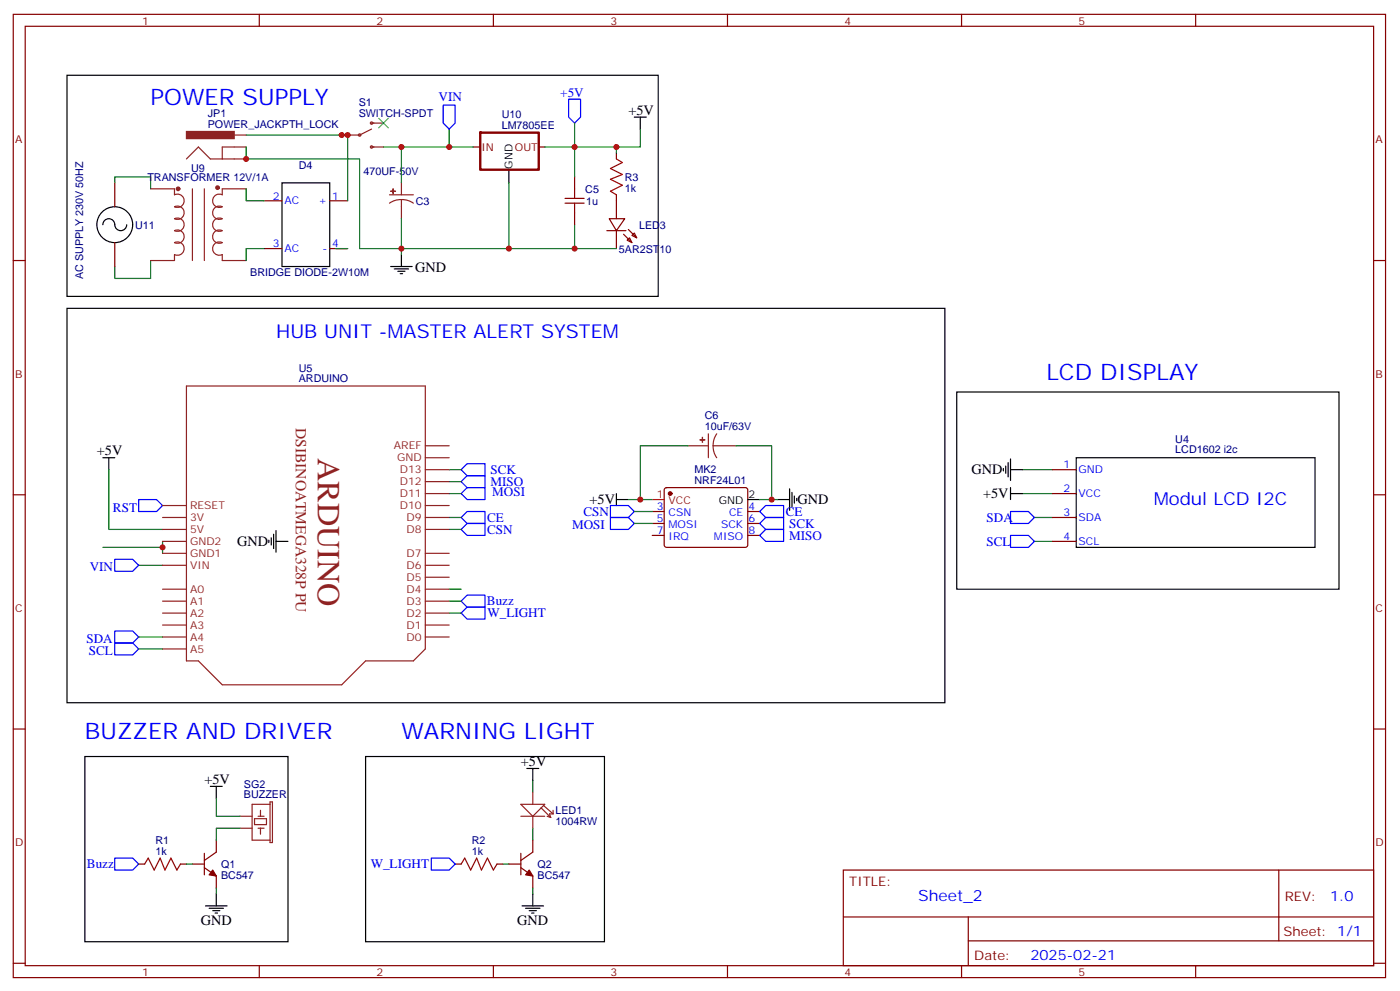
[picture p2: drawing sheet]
<svg xmlns="http://www.w3.org/2000/svg" width="414mm" height="293mm" viewBox="0 0 414 293" stroke-linecap="round" stroke-linejoin="round" font-family="sans-serif">
<g fill="none" stroke="#870000" stroke-width=".35">
<path d="M3.9 4.2h405.4v284.4h-405.4zM7.4 7.8h398.3v277.2h-398.3zM76.6 4.2v3.6M145.7 4.2v3.6M214.9 4.2v3.6M284 4.2v3.6M353.2 4.2v3.6M33.9 54v7M78 59.3h5.3M97.4 59.3h5.3M139.7 43.4h1.8M159.1 43.4h1.8"/>
<path d="M169.7 52.2v3.5M182.1 45.2v1.7M182.1 57.5v7.1M3.9 76.9h3.5M33.9 71.6v7.1M78 73.4h5.3M97.4 73.4h5.3M169.7 62.8v3.5M179.2 68.1h5.7M180 64.6h4.5l-2.4 3.5zM182.1 68.1v5.3M184.2 69.1l2.5 2.5"/>
<path d="M185.2 70.9l.7-.7 .8 1.4zM185.6 67.7l2.5 2.5M186.7 69.5l.7-.7 .7 1.4zM405.7 76.9h3.6M310.8 138.6h7.1M3.9 146h3.5M192.7 158h3.5M192.7 151h3.5M192.7 154.5h3.5M196.4 144.1l.5-.2h23.3l.5 .2 .2 .5-.1 16.5-.6 .5-23.6-.1-.4-.6v-16.3zM220.9 158h3.5M220.9 151h3.5"/>
<path d="M220.9 154.5h3.5M310.8 159.8h7.1M310.8 152.8h7.1M310.8 145.7h7.1M405.7 146h3.6M3.9 215.2h3.5M405.7 215.2h3.6M41 255.1h1.7M53.3 255.1h1.8M56.8 255.1h3.6M60.4 256.1l3.5 2.5v3.5M60.4 251.9v6.3"/>
<path d="M63.9 248v3.5l-3.5 2.5M134.4 255.1h1.8M146.8 255.1h1.8M150.3 255.1h3.5M153.8 256.1l3.6 2.5v3.5M153.8 251.9v6.3M157.4 248v3.5l-3.6 2.5M249.1 256.8h156.6v28.2h-156.6zM377.7 256.8v20.9M249.1 270.7h156.5M286 277.7h119.6M286 270.7v14.1"/>
<path d="M3.9 284.3h3.5M76.6 285v3.6M145.7 285v3.6M214.9 285v3.6M284 285v3.6M353.2 285v3.6M405.7 284.3h3.6"/>
</g>
<g fill="none" stroke="#000" stroke-width=".35">
<path d="M19.8 22.2h174.6v65.3h-174.6zM187.4 34.6h3.5M189.1 34.6v3.5M83.3 54h14.1v24.7h-14.1zM150.3 50.4v3.6M30.4 66.3a1.82 1.82 0 0 1 2-1.7 1.82 1.82 0 0 1 1.6 2.2 1.76 1.76 0 0 0 1.9 1.3 1.76 1.76 0 0 0 1.5-1.8M115.4 78.7h6.3M116.5 79.4h4.2M118.6 75.1v3.6M19.8 91h259.3v116.4h-259.3zM117.5 80.1h2.1M118.2 80.8h.7"/>
<path d="M282.6 115.7h112.9v58.2h-112.9zM30.4 135.1h3.5M32.1 135.1v3.5M296.4 138.3v.7M297.1 137.6v2.1M297.8 136.5v4.3M298.5 138.6h3.5M298.5 135.5v6.3M317.9 135.1h70.5v26.5h-70.5zM79.4 159.5v.7M80.1 158.8v2.1M80.8 157.7v4.2"/>
<path d="M81.5 159.8h3.6M81.5 156.6v6.4M182.1 147.5h3.5M182.1 145.7v3.5M220.9 147.5h3.5M229.7 147.5h3.5M233.2 144.3v6.3M233.9 145.3v4.3M234.6 146.4v2.1M235.3 147.1v.7M298.5 143.9v3.6M298.5 145.7h3.5"/>
<path d="M25.1 223.3h60v54.7h-60zM62.1 232.1h3.6M63.9 232.1v3.6M108 223.3h70.5v54.7h-70.5zM155.6 226.8h3.5M157.4 226.8v3.6M60.7 267.4h6.4M61.8 268.1h4.2M62.8 268.8h2.1M63.5 269.5h.7M63.9 263.9v3.5M154.2 267.4h6.3"/>
<path d="M155.3 268.1h4.2M156.3 268.8h2.1M157 269.5h.7M157.4 263.9v3.5"/>
<circle cx="33.9" cy="66.3" r="5.3"/>
</g>
<g fill="#870000" stroke="#870000" stroke-width=".35">
<path d="M62.8 256.8l1.1 1.8-2.1-.4z"/>
<path d="M156.3 256.8l1.1 1.8-2.1-.4z"/>
<circle cx="197.9" cy="145.7" r=".53"/>
</g>
<path d="M192.7 147.5h3.5" fill="none" stroke="#f00" stroke-width=".35"/>
<g fill="none" stroke="#00f" stroke-width=".35">
<path d="M130.9 31h3.5v5.3l-1.7 1.8-1.8-1.8zM168 29.3h3.5v5.3l-1.8 1.7-1.7-1.7zM136.2 138.6l1.8-1.7h5.3v3.5h-5.3zM41 147.5h5.2l1.8 1.7-1.8 1.8h-5.2zM136.2 152.8l1.8-1.8h5.3v3.5h-5.3zM136.2 145.7l1.8-1.8h5.3v3.6h-5.3zM136.2 142.2l1.8-1.8h5.3v3.5h-5.3zM138 154.5h5.3v3.5h-5.3l-1.8-1.7zM180.3 149.2h5.3l1.8 1.8-1.8 1.8h-5.3zM180.3 152.8h5.3l1.8 1.7-1.8 1.8h-5.3zM224.4 151l1.8-1.8h5.3v3.6h-5.3zM224.4 154.5l1.8-1.7h5.3v3.5h-5.3z"/>
<path d="M224.4 158l1.8-1.7h5.3v3.5h-5.3zM298.5 151h5.3l1.7 1.8-1.7 1.7h-5.3zM298.5 158h5.3l1.7 1.8-1.7 1.8h-5.3zM33.9 165.1h5.3l1.8 1.8-1.8 1.7h-5.3zM136.2 177.4l1.8-1.7h5.3v3.5h-5.3zM33.9 186.3h5.3l1.8 1.7-1.8 1.8h-5.3zM33.9 189.8h5.3l1.8 1.8-1.8 1.7h-5.3zM136.2 181l1.8-1.8h5.3v3.5h-5.3zM33.9 253.3h5.3l1.8 1.8-1.8 1.7h-5.3zM127.4 253.3h5.3l1.7 1.8-1.7 1.7h-5.3z"/>
</g>
<g fill="none" stroke="#008700" stroke-width=".35">
<path d="M72.7 39.9h30M100.9 39.9h1.8v19.4M132.7 38.1v5.3M169.7 36.3v15.9M189.1 38.1v5.3h-7M33.9 54v-1.8h10.6v3.5M72.7 43.4v3.5h33.5v26.5h12.4v-8.8M72.7 55.7v3.6h5.3M113.3 43.4h26.4M118.6 43.4v10.6M150.3 54v19.4h-31.7v1.7M160.9 43.4h21.2v1.8"/>
<path d="M44.5 76.9v5.3h-10.6v-3.5M78 73.4h-5.3v3.5M99.2 73.4h3.5M169.7 66.3v7.1h-19.4M169.7 73.4h12.4M32.1 138.6v17.7h15.9M132.7 138.6h3.5M203.2 131.6h-14.1v15.9M217.3 131.6h10.6v15.9M302 138.6h8.8M48 159.8v3.5M132.7 152.8h3.5"/>
<path d="M132.7 145.7h3.5M132.7 156.3h3.5M132.7 142.2h3.5M185.6 147.5h7.1M187.4 151h5.3M187.4 154.5h5.3M224.4 147.5h5.3M302 145.7h8.8M305.5 159.8h5.3M305.5 152.8h5.3M30.4 161.6h17.6M41 166.9h7"/>
<path d="M132.7 173.9h3.5M132.7 177.4h3.5M41 188h7M41 191.6h7M132.7 181h3.5M63.9 235.7v5.2h7M157.4 230.4v3.5M55.1 255.1h1.7M70.9 244.5h-7v3.5M148.6 255.1h1.7M157.4 244.5v3.5M63.9 262.1v1.8"/>
<path d="M157.4 262.1v1.8"/>
</g>
<path d="M166.9 60h5.6M166.9 58.6h5.6M169.7 55.7v2.9M169.7 60v2.8M182.1 46.9l1.7 1.1-3.5 1.7 3.5 1.8-3.5 1.4 3.5 1.8-3.5 1.7 1.8 1.1M42.7 255.1l1.1-1.8 1.7 3.5 1.8-3.5 1.4 3.5 1.8-3.5 1.7 3.5 1.1-1.7M136.2 255.1l1.1-1.8 1.7 3.5 1.8-3.5 1.4 3.5 1.8-3.5 1.7 3.5 1.1-1.7" fill="none" stroke="#a10000" stroke-width=".35"/>
<g fill="none" stroke="#8c2424" stroke-width=".35">
<path d="M69.2 39.9h3.5M109.7 38.1l-3.5 1.8h-3.5M109.7 36.3h3.6M44.5 55.7h7v1.8a1.97 1.97 0 0 1 2.9 1.8 1.97 1.97 0 0 1-2.9 1.7 1.97 1.97 0 0 1 2.9 1.8 1.97 1.97 0 0 1-2.9 1.8 1.97 1.97 0 0 1 2.9 1.7 1.97 1.97 0 0 1-2.9 1.8 1.97 1.97 0 0 1 2.9 1.7 1.97 1.97 0 0 1-2.9 1.8 1.97 1.97 0 0 1 2.9 1.8 1.97 1.97 0 0 1-2.9 1.7v1.8h-7M55.1 46.9l3.5-3.5 3.5 3.5h10.6M56.8 55.7v21.2M60.4 55.7v21.2M72.7 55.7h-7v1.8a1.97 1.97 0 0 0-2.9 1.8 1.97 1.97 0 0 0 2.9 1.7 1.97 1.97 0 0 0-2.9 1.8 1.97 1.97 0 0 0 2.9 1.8 1.97 1.97 0 0 0-2.9 1.7 1.97 1.97 0 0 0 2.9 1.8 1.97 1.97 0 0 0-2.9 1.7 1.97 1.97 0 0 0 2.9 1.8 1.97 1.97 0 0 0-2.9 1.8 1.97 1.97 0 0 0 2.9 1.7v1.8h7M72.7 43.4h-7v3.5M109.7 43.4h3.6M115 57.5h7.1M118.6 58.9l1.8 .2 1.7 .9"/>
<path d="M118.6 58.9l-1.9 .3-1.7 .8M118.6 54v3.5M118.6 58.9v5.7M55.1 113.9h70.5v77.7l-3.5 3.5h-14.1l-7.1 7h-35.2l-7.1-7h-3.5zM125.6 138.6h7.1M125.6 135.1h7.1M125.6 131.6h7.1M203.2 131.6h6M209.2 128.1v7M210.6 131.6l.3 1.8 .8 1.7M210.6 131.6h6.7M211.7 128.1l-.8 1.6-.3 1.9"/>
<path d="M48 156.3h7.1M48 152.8h7.1M48 149.2h7.1M48 159.8h7.1M125.6 156.3h7.1M125.6 152.8h7.1M125.6 149.2h7.1M125.6 145.7h7.1M125.6 142.2h7.1M48 177.4h7.1M48 173.9h7.1M48 166.9h7.1"/>
<path d="M48 163.3h7.1M125.6 177.4h7.1M125.6 173.9h7.1M125.6 170.4h7.1M125.6 166.9h7.1M125.6 163.3h7.1M48 188h7.1M48 184.5h7.1M48 181h7.1M48 191.6h7.1M125.6 188h7.1M125.6 184.5h7.1"/>
<path d="M125.6 181h7.1M76.9 239.2v1.7M79.8 237.4h-5.3v10.6h5.3M79.8 236.7h.7v12h-.7zM153.8 237.4h7.1l-3.5 3.5zM157.4 233.9v3.5M159.8 238.5l2.9 2.8M160.5 237.8l2.9 2.4M163.4 239.2v1M70.9 240.9h3.6M70.9 244.5h3.6M75.2 241.7h3.5v1.7h-3.5z"/>
<path d="M76.2 240.9h1.8M76.2 244.5h1.8M76.9 244.5v1.7M153.8 240.9h7.1M157.4 240.9v3.6M161.6 240.9l1.1 .4M163.4 240.2h-1.1l.4 1.1"/>
<circle cx="106.2" cy="39.9" r=".35"/>
<circle cx="109.7" cy="36.3" r=".35"/>
<circle cx="109.7" cy="43.4" r=".35"/>
</g>
<g fill="#8c2424" stroke="#8c2424" stroke-width=".35">
<path d="M55.1 38.8h14.1v2.1h-14.1z"/>
<path d="M115.4 56.4l1.4 .1z"/>
<path d="M116.1 55.7v1.5z"/>
<path d="M207.5 129.1v1.4z"/>
<path d="M206.8 129.8l1.4 .1z"/>
</g>
<path d="M141.9 39.2h17.2v10.9h-17.2z" fill="none" stroke="#870000" stroke-width=".71"/>
<path d="M111.9 34.9l2.8 2.8M114.7 34.9l-2.8 2.8" fill="none" stroke="#3c3" stroke-width=".35"/>
<g fill="none" stroke="#8c2424" stroke-width=".71">
<circle cx="52.6" cy="55.7" r=".35"/>
<circle cx="64.2" cy="55.4" r=".35"/>
</g>
<g fill="#c00">
<circle cx="132.7" cy="43.4" r=".88"/>
<circle cx="102.7" cy="39.9" r=".88"/>
<circle cx="100.9" cy="39.9" r=".88"/>
<circle cx="72.7" cy="46.9" r=".88"/>
<circle cx="118.6" cy="73.4" r=".88"/>
<circle cx="118.6" cy="43.4" r=".88"/>
<circle cx="182.1" cy="43.4" r=".88"/>
<circle cx="150.3" cy="73.4" r=".88"/>
<circle cx="169.7" cy="73.4" r=".88"/>
<circle cx="169.7" cy="43.4" r=".88"/>
<circle cx="48" cy="161.6" r=".88"/>
<circle cx="189.1" cy="147.5" r=".88"/>
<circle cx="227.9" cy="147.5" r=".88"/>
</g>
<text font-size="9.5" fill="#8d2323" x="93.9" y="135.1" transform="rotate(90 93.9 135.1)">ARDUINO</text>
<g font-size="6.7" fill="#00f">
<text x="44.5" y="31">POWER SUPPLY</text>
<text x="309.1" y="112.2">LCD DISPLAY</text>
<text x="25.1" y="218">BUZZER AND DRIVER</text>
<text x="118.6" y="218">WARNING LIGHT</text>
</g>
<text font-size="5.6" fill="#00f" x="81.5" y="99.8">HUB UNIT -MASTER ALERT SYSTEM</text>
<text font-size="5.3" fill="#00f" x="340.8" y="149.2">Modul LCD I2C</text>
<text font-size="4.6" fill="#8d2323" x="87.4" y="126.3" transform="rotate(90 87.4 126.3)">DSIBINOATMEGA328P PU</text>
<text font-size="4.6" fill="#00f" x="271.2" y="265.8">Sheet_2</text>
<g font-size="4.2">
<text x="185.6" y="33.9">+5V</text>
<text x="122.6" y="80.2">GND</text>
<text x="28.6" y="134.4">+5V</text>
<text x="286.9" y="140.1">GND</text>
<text x="174.1" y="148.8">+5V</text>
<text x="235.5" y="148.8">GND</text>
<text x="290.4" y="147.1">+5V</text>
<text x="70.1" y="161.2">GND</text>
<text x="153.8" y="226.1">+5V</text>
<text x="60.4" y="231.4">+5V</text>
<text x="59.3" y="273.1">GND</text>
<text x="152.8" y="273.1">GND</text>
</g>
<g font-size="4.2" fill="#00f">
<text x="392.9" y="266.1">1.0</text>
<text x="304.3" y="283.4">2025-02-21</text>
</g>
<g font-size="3.9" fill="#00f">
<text x="129.5" y="29.9">VIN</text>
<text x="165.5" y="28.8">+5V</text>
<text x="144.9" y="143.4">MISO</text>
<text x="144.9" y="139.9">SCK</text>
<text x="145.4" y="146.5">MOSI</text>
<text x="33.4" y="151">RST</text>
<text x="143.9" y="154">CE</text>
<text x="172.3" y="152.2">CSN</text>
<text x="232.1" y="152.2">CE</text>
<text x="233.1" y="155.8">SCK</text>
<text x="291.4" y="154">SDA</text>
<text x="143.9" y="157.5">CSN</text>
<text x="169" y="156.3">MOSI</text>
<text x="233.1" y="159.3">MISO</text>
<text x="291.4" y="161.1">SCL</text>
<text x="26.5" y="168.6">VIN</text>
<text x="143.8" y="178.7">Buzz</text>
<text x="144" y="182.2">W_LIGHT</text>
<text x="25.6" y="189.7">SDA</text>
<text x="26.2" y="193.2">SCL</text>
<text x="25.7" y="256.3">Buzz</text>
<text x="109.5" y="256.3">W_LIGHT</text>
</g>
<g font-size="3.9" fill="#800">
<text x="250.9" y="261.4">TITLE:</text>
<text x="379.5" y="266.1">REV:</text>
<text x="379.1" y="276.2">Sheet: 1/1</text>
<text x="287.8" y="283.3">Date:</text>
</g>
<g font-size="3.2" fill="#800">
<text x="42" y="7.2">1</text>
<text x="111.2" y="7.2">2</text>
<text x="180.3" y="7.2">3</text>
<text x="249.4" y="7.2">4</text>
<text x="318.6" y="7.2">5</text>
<text x="4.4" y="42.3">A</text>
<text x="406.3" y="42.3">A</text>
<text x="4.4" y="111.5">B</text>
<text x="406.3" y="111.5">B</text>
<text x="4.4" y="180.6">C</text>
<text x="406.3" y="180.6">C</text>
<text x="4.4" y="249.8">D</text>
<text x="406.3" y="249.8">D</text>
<text x="42" y="288">1</text>
<text x="111.2" y="288">2</text>
<text x="180.3" y="288">3</text>
<text x="249.4" y="288">4</text>
<text x="318.6" y="288">5</text>
</g>
<g font-size="3.2" fill="#000080">
<text x="61.4" y="34.6">JP1</text>
<text x="105.9" y="34.6">SWITCH-SPDT</text>
<text x="105.9" y="31.4">S1</text>
<text x="148.2" y="34.9">U10</text>
<text x="61.4" y="37.7">POWER_JACKPTH_LOCK</text>
<text x="148.2" y="38.1">LM7805EE</text>
<text x="43.5" y="53.3">TRANSFORMER 12V/1A</text>
<text x="56.5" y="50.8">U9</text>
<text x="88.2" y="49.7">D4</text>
<text x="107.4" y="51.6">470UF-50V</text>
<text x="184.5" y="53.4">R3</text>
<text x="172.9" y="57">C5</text>
<text x="184.5" y="56.6">1k</text>
<text x="122.8" y="60.4">C3</text>
<text x="173.2" y="60.5">1u</text>
<text x="39.9" y="67.5">U11</text>
<text x="188.8" y="67.5">LED3</text>
<text x="182.8" y="74.6">5AR2ST10</text>
<text x="24.6" y="82.4" transform="rotate(-90 24.6 82.4)">AC SUPPLY 230V 50HZ</text>
<text x="73.9" y="81.5">BRIDGE DIODE-2W10M</text>
<text x="88.2" y="112.9">ARDUINO</text>
<text x="88.2" y="109.7">U5</text>
<text x="208.2" y="123.8">C6</text>
<text x="208.2" y="127">10uF/63V</text>
<text x="347.2" y="130.7">U4</text>
<text x="347.2" y="133.8">LCD1602 i2c</text>
<text x="205.1" y="142.9">NRF24L01</text>
<text x="205.1" y="139.7">MK2</text>
<text x="72.1" y="232.5">SG2</text>
<text x="72.1" y="235.7">BUZZER</text>
<text x="164.1" y="243.5">1004RW</text>
<text x="164.1" y="240.3">LED1</text>
<text x="45.9" y="249.1">R1</text>
<text x="139.4" y="249.1">R2</text>
<text x="45.9" y="252.2">1k</text>
<text x="65.3" y="256.2">Q1</text>
<text x="139.4" y="252.2">1k</text>
<text x="158.8" y="256.2">Q2</text>
<text x="65.3" y="259.4">BC547</text>
<text x="158.8" y="259.4">BC547</text>
</g>
<g font-size="3.2" fill="#880001">
<text x="142.2" y="44.5">IN</text>
<text x="152.1" y="44.5">OUT</text>
</g>
<g font-size="3.2">
<text x="151.4" y="49.7" transform="rotate(-90 151.4 49.7)">GND</text>
<text x="212.3" y="148.9">GND</text>
<text x="221.1" y="147.1">2</text>
</g>
<g font-size="3.2" fill="#00f">
<text x="80.6" y="58.9">2</text>
<text x="98.1" y="58.9">1</text>
<text x="84" y="60.3">AC</text>
<text x="94.1" y="60.3">+</text>
<text x="80.6" y="73">3</text>
<text x="84" y="74.4">AC</text>
<text x="95.3" y="74.4">-</text>
<text x="98.1" y="73">4</text>
<text x="314.1" y="138.3">1</text>
<text x="318.6" y="139.7">GND</text>
<text x="314.1" y="145.3">2</text>
<text x="318.6" y="146.8">VCC</text>
<text x="194" y="150.6">3</text>
<text x="194" y="154.2">5</text>
<text x="197.5" y="152.4">CSN</text>
<text x="197.5" y="155.9">MOSI</text>
<text x="213" y="155.9">SCK</text>
<text x="215.3" y="152.4">CE</text>
<text x="221.1" y="154.2">6</text>
<text x="221.1" y="150.6">4</text>
<text x="314.1" y="152.4">3</text>
<text x="318.6" y="153.8">SDA</text>
<text x="194" y="157.7">7</text>
<text x="197.5" y="159.5">IRQ</text>
<text x="210.9" y="159.5">MISO</text>
<text x="221.1" y="157.7">8</text>
<text x="314.1" y="159.5">4</text>
<text x="318.6" y="160.9">SCL</text>
</g>
<g font-size="3.2" fill="#8d2323">
<text x="116.4" y="132.6">AREF</text>
<text x="117.3" y="136.2">GND</text>
<text x="118.1" y="143.2">D12</text>
<text x="118.1" y="139.7">D13</text>
<text x="118.1" y="146.8">D11</text>
<text x="56.1" y="153.8">3V</text>
<text x="56.1" y="150.3">RESET</text>
<text x="118.1" y="150.3">D10</text>
<text x="120.1" y="153.8">D9</text>
<text x="56.1" y="160.9">GND2</text>
<text x="56.1" y="157.3">5V</text>
<text x="120.1" y="157.3">D8</text>
<text x="56.1" y="167.9">VIN</text>
<text x="56.1" y="164.4">GND1</text>
<text x="120.1" y="167.9">D6</text>
<text x="120.1" y="164.4">D7</text>
<text x="120.1" y="171.4">D5</text>
<text x="56.1" y="178.5">A1</text>
<text x="56.1" y="175">A0</text>
<text x="120.1" y="178.5">D3</text>
<text x="120.1" y="175">D4</text>
<text x="56.1" y="185.6">A3</text>
<text x="56.1" y="182">A2</text>
<text x="120.1" y="185.6">D1</text>
<text x="120.1" y="182">D2</text>
<text x="56.1" y="189.1">A4</text>
<text x="120.1" y="189.1">D0</text>
<text x="56.1" y="192.6">A5</text>
</g>
<g font-size="3.2" fill="#f00">
<text x="194" y="147.1">1</text>
<text x="197.5" y="148.9">VCC</text>
</g>
</svg>
